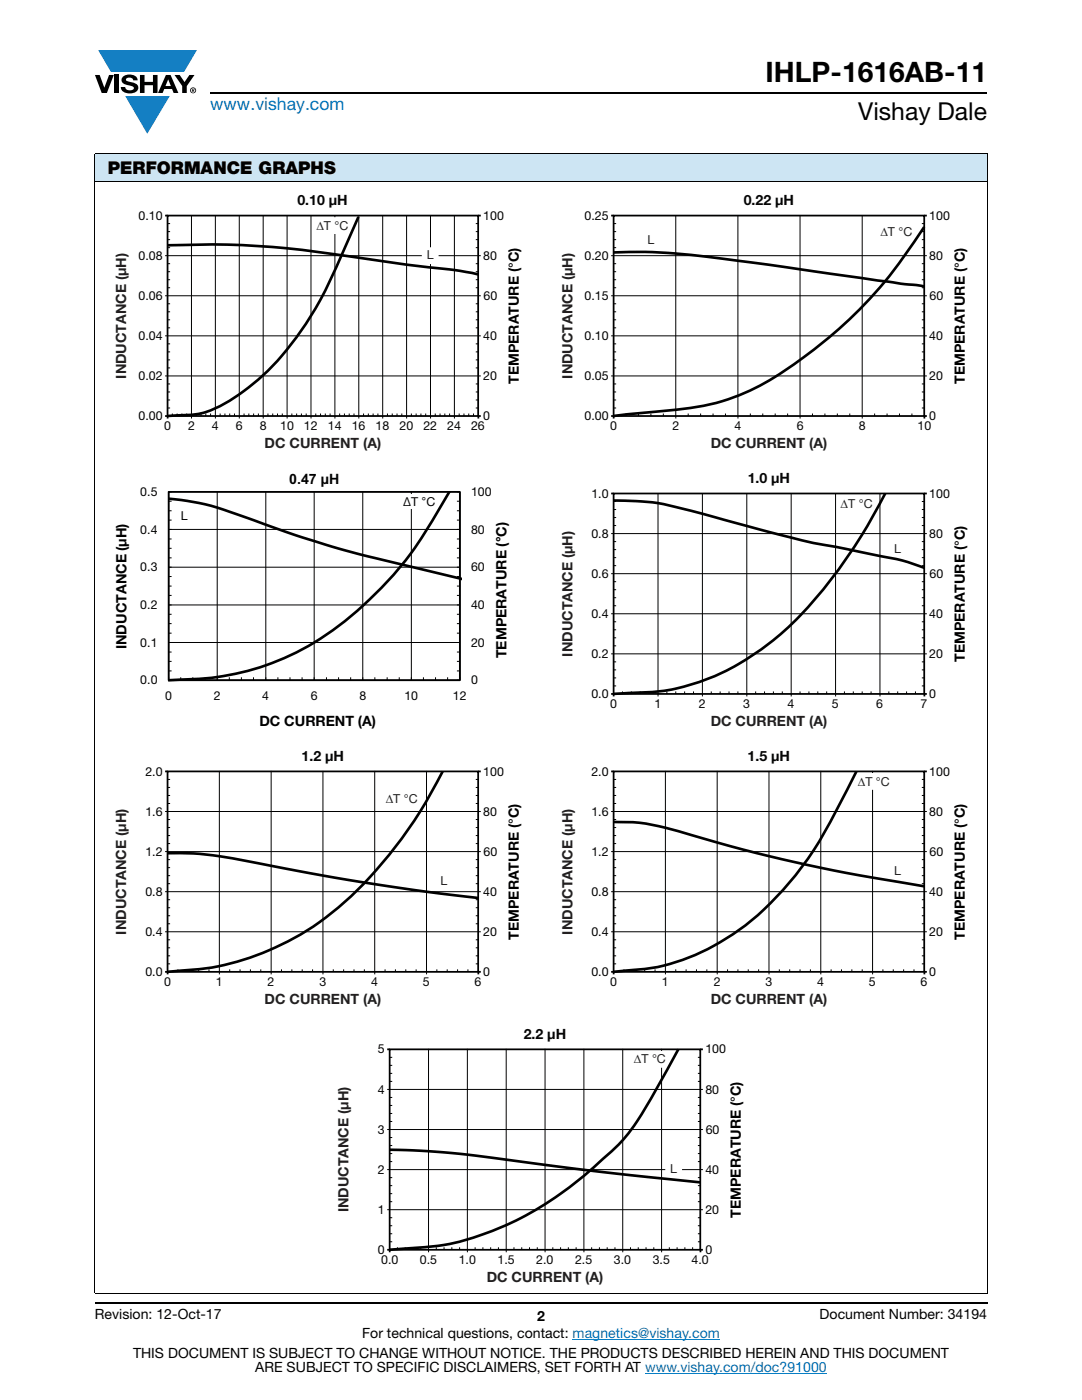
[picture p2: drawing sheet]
<svg xmlns="http://www.w3.org/2000/svg" width="216mm" height="279mm" viewBox="0 0 216 279" stroke-linecap="round" stroke-linejoin="round" font-family="sans-serif">
<g fill="#147fc3">
<path d="M19.6 10h19.7l-2.6 4.3h-1.1h-13.5z"/>
<path d="M25 19.2h8.9l-4.5 7.5z"/>
</g>
<g fill="#000">
<path d="M18.9 15h1l.9 2.5 1-2.5h.9l-1.4 3.6h-1zM22.9 15h.9v3.6h-.9zM24.6 15.3a2.1 2.1 0 0 1 2.8 .3l.1 .4h-.9a.79 .79 0 0 0-.7-.5 .79 .79 0 0 0-.8 .4l.3 .3 1 .2a1.08 1.08 0 0 1 1.2 1 1.08 1.08 0 0 1-1.1 1.2 1.73 1.73 0 0 1-2.4-1.2h.9a.96 .96 0 0 0 .8 .6 .96 .96 0 0 0 .9-.4 1.31 1.31 0 0 0-1.2-.6 1.03 1.03 0 0 1-1.1-.6 1.03 1.03 0 0 1 .2-1.1zM27.9 15h.9v1.3h1.7v-1.3h.9v3.6h-.9v-1.6h-1.7v1.6h-.9zM34.8 15h1.1l.9 1.4 1-1.4h1l-1.5 2.2v1.4h-.9v-1.4z"/>
<path d="M33.6 15.9l.5 1.3h-1.1zM33.1 15l-1.6 3.6h1l.3-.8h1.5l.3 .8h1l-1.6-3.6z"/>
<path d="M38.4 17.8h.2v.2h-.2zM38.3 17.7v.7h.1v-.3l.4 .3-.2-.3 .2-.2-.1-.2z"/>
<path d="M38.1 18a.46 .46 0 0 1 .9 0 .46 .46 0 0 1-.9 0zM37.9 18a.6 .6 0 0 0 1.2 0 .6 .6 0 0 0-1.2 0z"/>
</g>
<path d="M42 18.6h155M18.9 260h178.1" fill="none" stroke="#000" stroke-width=".36"/>
<path d="M114.3 267.3h29.3M128.7 274h36.3" fill="none" stroke="#067ec4" stroke-width=".2"/>
<path d="M18.9 30.7h178.1v5.5h-178.1z" fill="#cde5f3"/>
<path d="M18.9 30.7h178.1M18.9 36.2h178.1M18.9 30.8v227.2M197 30.8v227.2M18.9 258.1h178.1" fill="none" stroke="#000" stroke-width=".2"/>
<path d="M22.9 38.6h81.2v51.5h-81.2z" fill="#fff"/>
<path d="M32.9 43h.5M33.4 43h62v40h-62zM95.4 43h.5M32.9 83h.5v.5M95.9 83h-.5v.5" fill="none" stroke="#000" stroke-width=".35"/>
<g fill="none" stroke="#000" stroke-width=".2">
<path d="M32.9 51h63M32.9 59h63M33.4 52.6h.5M33.4 54.2h.5M33.4 55.8h.5M33.4 57.4h.5M33.4 44.6h.5M33.4 46.2h.5M33.4 47.8h.5M33.4 49.4h.5M38.2 43v40.5M43 43v40"/>
<path d="M47.7 43l.1 40.5M52.5 43v40.5M57.3 43v40.5M62.1 43v40.5M66.8 43v40.5M71.6 43v40.5M76.4 43v40.5M81.1 43v40M85.9 43v40.5M90.7 43v40.5M94.9 52.6h.5M94.9 54.2h.5"/>
<path d="M94.9 55.8h.5M94.9 57.4h.5M94.9 44.6h.5M94.9 46.2h.5M94.9 47.8h.5M94.9 49.4h.5M32.9 67h63M32.9 75h63M33.4 60.6h.5M33.4 62.2h.5M33.4 63.8h.5M33.4 65.4h.5"/>
<path d="M33.4 68.6h.5M33.4 70.2h.5M33.4 71.8h.5M33.4 73.4h.5M33.4 76.6h.5M33.4 78.2h.5M33.4 79.8h.5M94.9 60.6h.5M94.9 62.2h.5M94.9 63.8h.5M94.9 65.4h.5M94.9 68.6h.5"/>
<path d="M94.9 70.2h.5M94.9 71.8h.5M94.9 73.4h.5M94.9 76.6h.5M94.9 78.2h.5M94.9 79.8h.5M33.4 81.4h.5M34.4 82.5v.5M35.3 82.5v.5M36.3 82.5v.5M37.2 82.5v.5M39.2 82.5v.5"/>
<path d="M40.1 82.5v.5M41.1 82.5v.5M42 82.5v.5M43 83v.5M43.9 82.5v.5M44.9 82.5v.5M45.8 82.5v.5M46.8 82.5v.5M48.7 82.5v.5M49.7 82.5v.5M50.6 82.5v.5M51.6 82.5v.5"/>
<path d="M53.5 82.5v.5M54.4 82.5v.5M55.4 82.5v.5M56.3 82.5v.5M58.2 82.5v.5M59.2 82.5v.5M60.1 82.5v.5M61.1 82.5v.5M63 82.5v.5M64 82.5v.5M64.9 82.5v.5M65.9 82.5v.5"/>
<path d="M67.8 82.5v.5M68.7 82.5v.5M69.7 82.5v.5M70.6 82.5v.5M72.5 82.5v.5M73.5 82.5v.5M74.5 82.5v.5M75.4 82.5v.5M77.3 82.5v.5M78.3 82.5v.5M79.2 82.5v.5M80.2 82.5v.5"/>
<path d="M81.1 83v.5M82.1 82.5v.5M83 82.5v.5M84 82.5v.5M84.9 82.5v.5M86.9 82.5v.5M87.8 82.5v.5M88.8 82.5v.5M89.7 82.5v.5M91.6 82.5v.5M92.6 82.5v.5M93.5 82.5v.5"/>
<path d="M94.5 82.5v.5M94.9 81.4h.5"/>
</g>
<path d="M62.6 43.5h7.5v3h-7.5z" fill="#fff"/>
<path d="M62.6 43.5h7.5v3h-7.5z" fill="none" stroke="#fff" stroke-width=".35"/>
<path d="M84.3 49.5h3v3h-3z" fill="#fff"/>
<path d="M84.3 49.5h3v3h-3z" fill="none" stroke="#fff" stroke-width=".35"/>
<path d="M33.4 49a177.9 177.9 0 0 1 38 2.4l9.7 1.4 9.5 1.1 4.8 .9M71.5 43.3l-3 6.8a75 75 0 0 1-10.9 19.3 41.8 41.8 0 0 1-15.7 12.5 20.5 20.5 0 0 1-7.6 1.1h-.9" fill="none" stroke="#000" stroke-width=".53"/>
<path d="M111.9 38.6h81.2v51.5h-81.2z" fill="#fff"/>
<path d="M122.4 43h62v40h-62z" fill="none" stroke="#000" stroke-width=".35"/>
<path d="M122.4 51h62M122.4 59h62M134.8 43v40M122.4 67h62M122.4 75h62" fill="none" stroke="#000" stroke-width=".2"/>
<path d="M175.1 44.7h7.5v3h-7.5z" fill="#fff"/>
<path d="M175.1 44.7h7.5v3h-7.5z" fill="none" stroke="#fff" stroke-width=".35"/>
<path d="M128.4 46.5h3v3h-3z" fill="#fff"/>
<path d="M128.4 46.5h3v3h-3z" fill="none" stroke="#fff" stroke-width=".35"/>
<g fill="none" stroke="#000" stroke-width=".2">
<path d="M121.9 51h.5M121.9 59h.5M122.4 52.6h.5M122.4 54.2h.5M122.4 55.8h.5M122.4 57.4h.5M122.4 44.6h.5M122.4 46.2h.5M122.4 47.8h.5M122.4 49.4h.5M147.2 43v40.5M159.6 43v40.5"/>
<path d="M172 43v40.5M183.9 52.6h.5M183.9 54.2h.5M183.9 55.8h.5M183.9 57.4h.5M183.9 44.6h.5M183.9 46.2h.5M183.9 47.8h.5M183.9 49.4h.5M184.4 51h.5M184.4 59h.5M121.9 75h.5"/>
<path d="M121.9 67h.5M122.4 60.6h.5M122.4 62.2h.5M122.4 63.8h.5M122.4 65.4h.5M122.4 68.6h.5M122.4 70.2h.5M122.4 71.8h.5M122.4 73.4h.5M122.4 76.6h.5M122.4 78.2h.5M122.4 79.8h.5"/>
<path d="M183.9 60.6h.5M183.9 62.2h.5M183.9 63.8h.5M183.9 65.4h.5M183.9 68.6h.5M183.9 70.2h.5M183.9 71.8h.5M183.9 73.4h.5M183.9 76.6h.5M183.9 78.2h.5M183.9 79.8h.5M184.4 75h.5"/>
<path d="M184.4 67h.5M122.4 81.4h.5M124.9 82.5v.5M127.4 82.5v.5M129.9 82.5v.5M132.4 82.5v.5M134.8 83v.5M137.3 82.5v.5M139.8 82.5v.5M142.3 82.5v.5M144.8 82.5v.5M149.7 82.5v.5"/>
<path d="M152.2 82.5v.5M154.7 82.5v.5M157.2 82.5v.5M162.1 82.5v.5M164.6 82.5v.5M167.1 82.5v.5M169.6 82.5v.5M174.5 82.5v.5M177 82.5v.5M179.5 82.5v.5M182 82.5v.5M183.9 81.4h.5"/>
</g>
<path d="M121.9 43h.5M184.4 43h.5M121.9 83h.5v.5M184.4 83h.5M184.4 83v.5" fill="none" stroke="#000" stroke-width=".35"/>
<path d="M122.4 50.4a135.1 135.1 0 0 1 26.4 1.8l26.3 3.8 9.3 1.2M184.4 45.3a90.6 90.6 0 0 1-33.6 32.1 44.3 44.3 0 0 1-17.9 4.6l-10.5 1" fill="none" stroke="#000" stroke-width=".53"/>
<path d="M22.9 94.2h83.4v51.4h-83.4z" fill="#fff"/>
<g fill="none" stroke="#000" stroke-width=".2">
<path d="M33.7 98.2h58.1v37.6h-58.1zM43.3 98.2v37.6M53 98.2v37.6M62.7 98.2v37.6M72.4 98.2v37.6M82.1 98.2v37.6M33.7 118.8h.5M33.7 117h.5M33.7 115.1h.5M33.7 111.3h.5M33.7 109.4h.5M33.7 107.6h.5"/>
<path d="M33.7 103.8h.5M33.7 101.9h.5M33.7 100h.5M91.2 118.8h.6M91.2 117h.6M91.2 115.1h.6M91.2 111.3h.6M91.2 109.4h.6M91.2 107.6h.6M91.2 103.8h.6M91.2 101.9h.6M91.2 100h.6"/>
<path d="M91.8 113.2h-58.1M91.8 105.7h-58.1M33.7 133.9h.5M33.7 132h.5M33.7 130.1h.5M33.7 126.4h.5M33.7 124.5h.5M33.7 122.6h.5M36.1 135.2v.6M38.5 135.2v.6M40.9 135.2v.6M45.8 135.2v.6"/>
<path d="M48.2 135.2v.6M50.6 135.2v.6M55.5 135.2v.6M57.9 135.2v.6M60.3 135.2v.6M65.1 135.2v.6M67.6 135.2v.6M70 135.2v.6M74.8 135.2v.6M77.3 135.2v.6M79.7 135.2v.6M84.5 135.2v.6"/>
<path d="M86.9 135.2v.6M89.3 135.2v.6M91.2 133.9h.6M91.2 132h.6M91.2 130.1h.6M91.2 126.4h.6M91.2 124.5h.6M91.2 122.6h.6M91.8 128.2h-58.1M91.8 120.7h-58.1"/>
</g>
<path d="M33.7 98.2h58.1v37.6h-58.1z" fill="none" stroke="#000" stroke-width=".35"/>
<path d="M33.7 99.5l1.4 .2a50.7 50.7 0 0 1 14 3.6l9.7 3.5 8.7 2.7 5.4 1.4 19.1 4.6M89.7 98.1l-1.6 2.8a72.2 72.2 0 0 1-28.2 28.9 53.2 53.2 0 0 1-25.3 5.9l-.9 .1" fill="none" stroke="#000" stroke-width=".53"/>
<g fill="#fff">
<path d="M36.1 101.3h1.3v2.9h-1.3z"/>
<path d="M80.4 98.6h6.6v2.9h-6.6z"/>
<path d="M111.9 94.1h81.2v51.5h-81.2z"/>
</g>
<path d="M122.4 98.5h62v40h-62z" fill="none" stroke="#000" stroke-width=".35"/>
<path d="M131.3 98.5v40M175.6 98.5v40M122.4 106.5h62M122.4 114.5h62M122.4 122.5h62M122.4 130.5h62" fill="none" stroke="#000" stroke-width=".2"/>
<path d="M167.2 99h7.5v3h-7.5z" fill="#fff"/>
<path d="M167.2 99h7.5v3h-7.5z" fill="none" stroke="#fff" stroke-width=".35"/>
<path d="M177.6 108.2h3v3h-3z" fill="#fff"/>
<path d="M177.6 108.2h3v3h-3z" fill="none" stroke="#fff" stroke-width=".35"/>
<g fill="none" stroke="#000" stroke-width=".2">
<path d="M140.2 98.5v40.5M149 98.5v40.5M157.9 98.5v40.5M166.7 98.5v40.5M121.9 106.5h.5M121.9 114.5h.5M122.4 116.1h.5M122.4 117.7h.5M122.4 119.3h.5M122.4 108.1h.5M122.4 109.7h.5M122.4 111.3h.5"/>
<path d="M122.4 112.9h.5M122.4 100.1h.5M122.4 101.7h.5M122.4 103.3h.5M122.4 104.9h.5M183.9 116.1h.5M183.9 117.7h.5M183.9 119.3h.5M183.9 108.1h.5M183.9 109.7h.5M183.9 111.3h.5M183.9 112.9h.5"/>
<path d="M183.9 100.1h.5M183.9 101.7h.5M183.9 103.3h.5M183.9 104.9h.5M184.4 106.5h.5M184.4 114.5h.5M121.9 130.5h.5M121.9 122.5h.5M122.4 120.9h.5M122.4 124.1h.5M122.4 125.7h.5M122.4 127.3h.5"/>
<path d="M122.4 128.9h.5M122.4 132.1h.5M122.4 133.7h.5M122.4 135.3h.5M122.4 136.9h.5M124.2 138v.5M126 138v.5M127.8 138v.5M129.5 138v.5M131.3 138.5v.5M133.1 138v.5M134.8 138v.5"/>
<path d="M136.6 138v.5M138.4 138v.5M141.9 138v.5M143.7 138v.5M145.5 138v.5M147.2 138v.5M150.8 138v.5M152.6 138v.5M154.3 138v.5M156.1 138v.5M159.6 138v.5M161.4 138v.5"/>
<path d="M163.2 138v.5M165 138v.5M168.5 138v.5M170.3 138v.5M172 138v.5M173.8 138v.5M175.6 138.5v.5M177.4 138v.5M179.1 138v.5M180.9 138v.5M182.7 138v.5M183.9 120.9h.5"/>
<path d="M183.9 124.1h.5M183.9 125.7h.5M183.9 127.3h.5M183.9 128.9h.5M183.9 132.1h.5M183.9 133.7h.5M183.9 135.3h.5M183.9 136.9h.5M184.4 130.5h.5M184.4 122.5h.5"/>
</g>
<path d="M121.9 98.5h.5M184.4 98.5h.5M121.9 138.5h.5v.5M184.4 138.5h.5M184.4 138.5v.5" fill="none" stroke="#000" stroke-width=".35"/>
<path d="M122.4 99.9a47.8 47.8 0 0 1 15.9 2.1l17.7 4.8a104.1 104.1 0 0 0 12.6 2.7l3.8 .8a63.8 63.8 0 0 1 12 3M176.6 98.5a100.4 100.4 0 0 1-20 27.4 46.5 46.5 0 0 1-25.1 12.1l-9.1 .5" fill="none" stroke="#000" stroke-width=".53"/>
<path d="M22.9 149.6h81.2v51.5h-81.2z" fill="#fff"/>
<path d="M33.4 154h62v40h-62z" fill="none" stroke="#000" stroke-width=".35"/>
<path d="M43.8 154v40M33.4 162h62M33.4 170h62M33.4 178h62M33.4 186h62" fill="none" stroke="#000" stroke-width=".2"/>
<path d="M87.1 174.4h3v3h-3z" fill="#fff"/>
<path d="M87.1 174.4h3v3h-3z" fill="none" stroke="#fff" stroke-width=".35"/>
<g fill="none" stroke="#000" stroke-width=".2">
<path d="M33.4 155.6h.5M33.4 157.2h.5M33.4 158.8h.5M54.1 154v40.5M64.4 154v40.5M74.8 154v40.5M85.1 154v40.5M94.9 155.6h.5M94.9 157.2h.5M94.9 158.8h.5M32.9 162h.5M32.9 170h.5"/>
<path d="M32.9 178h.5M33.4 171.6h.5M33.4 173.2h.5M33.4 174.8h.5M33.4 176.4h.5M33.4 179.6h.5M33.4 163.6h.5M33.4 165.2h.5M33.4 166.8h.5M33.4 168.4h.5M33.4 160.4h.5M94.9 171.6h.5"/>
<path d="M94.9 173.2h.5M94.9 174.8h.5M94.9 176.4h.5M94.9 179.6h.5M94.9 163.6h.5M94.9 165.2h.5M94.9 166.8h.5M94.9 168.4h.5M94.9 160.4h.5M95.4 162h.5M95.4 170h.5M95.4 178h.5"/>
<path d="M32.9 186h.5M33.4 181.2h.5M33.4 182.8h.5M33.4 184.4h.5M33.4 187.6h.5M33.4 189.2h.5M33.4 190.8h.5M33.4 192.4h.5M35.5 193.5v.5M37.6 193.5v.5M39.6 193.5v.5M41.7 193.5v.5"/>
<path d="M43.8 194v.5M45.8 193.5v.5M47.9 193.5v.5M50 193.5v.5M52 193.5v.5M56.2 193.5v.5M58.2 193.5v.5M60.3 193.5v.5M62.4 193.5v.5M66.5 193.5v.5M68.6 193.5v.5M70.6 193.5v.5"/>
<path d="M72.7 193.5v.5M76.8 193.5v.5M78.9 193.5v.5M81 193.5v.5M83 193.5v.5M87.2 193.5v.5M89.2 193.5v.5M91.3 193.5v.5M93.4 193.5v.5M94.9 182.8h.5M94.9 184.4h.5M94.9 187.6h.5"/>
<path d="M94.9 189.2h.5M94.9 190.8h.5M94.9 192.4h.5M94.9 181.2h.5M95.4 186h.5"/>
</g>
<path d="M32.9 154h.5M95.4 154h.5M32.9 194h.5v.5M95.9 194h-.5v.5" fill="none" stroke="#000" stroke-width=".35"/>
<path d="M76.4 157.9h7.5v3h-7.5z" fill="#fff"/>
<path d="M76.4 157.9h7.5v3h-7.5z" fill="none" stroke="#fff" stroke-width=".35"/>
<path d="M88.3 154a86.4 86.4 0 0 1-22.9 28.8 52.8 52.8 0 0 1-31 11l-1 .1M33.4 170.3a76.3 76.3 0 0 1 19.2 2.2l11.1 2.1 9.6 1.6 11.8 1.8 10.3 1.2" fill="none" stroke="#000" stroke-width=".53"/>
<path d="M111.9 149.6h81.2v51.5h-81.2z" fill="#fff"/>
<path d="M122.4 154h62v40h-62z" fill="none" stroke="#000" stroke-width=".35"/>
<path d="M132.8 154v40M122.4 162h62M122.4 170h62M122.4 178h62M122.4 186h62" fill="none" stroke="#000" stroke-width=".2"/>
<path d="M177.6 172.5h3v3h-3z" fill="#fff"/>
<path d="M177.6 172.5h3v3h-3z" fill="none" stroke="#fff" stroke-width=".35"/>
<g fill="none" stroke="#000" stroke-width=".2">
<path d="M122.4 155.6h.5M122.4 157.2h.5M122.4 158.8h.5M143.1 154v40.5M153.4 154v40.5M163.8 154v40.5M174.1 154v40.5M183.9 155.6h.5M183.9 157.2h.5M183.9 158.8h.5M121.9 162h.5M121.9 170h.5"/>
<path d="M121.9 178h.5M122.4 171.6h.5M122.4 173.2h.5M122.4 174.8h.5M122.4 176.4h.5M122.4 179.6h.5M122.4 163.6h.5M122.4 165.2h.5M122.4 166.8h.5M122.4 168.4h.5M122.4 160.4h.5M183.9 171.6h.5"/>
<path d="M183.9 173.2h.5M183.9 174.8h.5M183.9 176.4h.5M183.9 179.6h.5M183.9 163.6h.5M183.9 165.2h.5M183.9 166.8h.5M183.9 168.4h.5M183.9 160.4h.5M184.4 162h.5M184.4 170h.5M184.4 178h.5"/>
<path d="M121.9 186h.5M122.4 181.2h.5M122.4 182.8h.5M122.4 184.4h.5M122.4 187.6h.5M122.4 189.2h.5M122.4 190.8h.5M122.4 192.4h.5M124.5 193.5v.5M126.6 193.5v.5M128.6 193.5v.5M130.7 193.5v.5"/>
<path d="M132.8 194v.5M134.8 193.5v.5M136.9 193.5v.5M139 193.5v.5M141 193.5v.5M145.2 193.5v.5M147.2 193.5v.5M149.3 193.5v.5M151.4 193.5v.5M155.5 193.5v.5M157.6 193.5v.5M159.6 193.5v.5"/>
<path d="M161.7 193.5v.5M165.8 193.5v.5M167.9 193.5v.5M170 193.5v.5M172 193.5v.5M176.2 193.5v.5M178.2 193.5v.5M180.3 193.5v.5M182.4 193.5v.5M183.9 182.8h.5M183.9 184.4h.5M183.9 187.6h.5"/>
<path d="M183.9 189.2h.5M183.9 190.8h.5M183.9 192.4h.5M183.9 181.2h.5M184.4 186h.5"/>
</g>
<path d="M121.9 154h.5M184.4 154h.5M121.9 194h.5v.5M184.4 194h.5M184.4 194v.5" fill="none" stroke="#000" stroke-width=".35"/>
<path d="M170.6 154.5h7.5v3h-7.5z" fill="#fff"/>
<path d="M170.6 154.4h7.5v3h-7.5z" fill="none" stroke="#fff" stroke-width=".35"/>
<path d="M170.9 154l-3.1 6a71.2 71.2 0 0 1-14.5 20.7 45 45 0 0 1-23.8 12.6l-7.1 .7M122.4 164a42.6 42.6 0 0 1 15.5 2.6l11.1 3.1 11.1 2.7 9.6 2 14.7 2.5" fill="none" stroke="#000" stroke-width=".53"/>
<path d="M67.2 205h81.3v51.5h-81.3z" fill="#fff"/>
<path d="M77.3 209.4h.5M77.8 209.4h61.9v40h-61.9zM139.8 209.4h.5M77.3 249.4h.5v.5M140.3 249.4h-.5v.5" fill="none" stroke="#000" stroke-width=".35"/>
<g fill="none" stroke="#000" stroke-width=".2">
<path d="M77.3 217.4h63M77.8 219h.5M77.8 211h.5M77.8 212.6h.5M77.8 214.2h.5M77.8 215.8h.5M85.5 209.4v40.5M93.3 209.4v40M101 209.4v40.5M108.8 209.4v40.5M116.5 209.4v40.5M124.3 209.4v40.5"/>
<path d="M132 209.4v40.5M139.3 219h.5M139.3 211h.5M139.3 212.6h.5M139.3 214.2h.5M139.3 215.8h.5M77.3 225.4h63M77.3 233.4h63M77.8 227h.5M77.8 228.6h.5M77.8 230.2h.5M77.8 231.8h.5"/>
<path d="M77.8 235h.5M77.8 236.6h.5M77.8 238.2h.5M77.8 239.8h.5M77.8 220.6h.5M77.8 222.2h.5M77.8 223.8h.5M139.3 227h.5M139.3 228.6h.5M139.3 230.2h.5M139.3 231.8h.5M139.3 235h.5"/>
<path d="M139.3 236.6h.5M139.3 238.2h.5M139.3 239.8h.5M139.3 220.6h.5M139.3 222.2h.5M139.3 223.8h.5M77.3 241.4h63M77.8 243h.5M77.8 244.6h.5M77.8 246.2h.5M77.8 247.8h.5M79.3 248.9v.5"/>
<path d="M80.9 248.9v.5M82.4 248.9v.5M84 248.9v.5M87.1 248.9v.5M88.6 248.9v.5M90.2 248.9v.5M91.7 248.9v.5M93.3 249.4v.5M94.8 248.9v.5M96.4 248.9v.5M97.9 248.9v.5M99.5 248.9v.5"/>
<path d="M102.6 248.9v.5M104.1 248.9v.5M105.7 248.9v.5M107.2 248.9v.5M110.3 248.9v.5M111.9 248.9v.5M113.4 248.9v.5M115 248.9v.5M118.1 248.9v.5M119.6 248.9v.5M121.2 248.9v.5M122.7 248.9v.5"/>
<path d="M125.8 248.9v.5M127.4 248.9v.5M128.9 248.9v.5M130.5 248.9v.5M133.6 248.9v.5M135.1 248.9v.5M136.7 248.9v.5M138.2 248.9v.5M139.3 243h.5M139.3 244.6h.5M139.3 246.2h.5M139.3 247.8h.5"/>
</g>
<path d="M125.9 209.9h7.5v3h-7.5z" fill="#fff"/>
<path d="M125.9 209.9h7.5v3h-7.5z" fill="none" stroke="#fff" stroke-width=".35"/>
<path d="M132.9 231.9h3v3h-3z" fill="#fff"/>
<path d="M132.9 231.9h3v3h-3z" fill="none" stroke="#fff" stroke-width=".35"/>
<path d="M135.4 209.4l-4.8 8.6a45.2 45.2 0 0 1-8.6 11.8 79.2 79.2 0 0 1-18.9 13.7 51.3 51.3 0 0 1-23.1 5.7l-2.2 .2M77.8 229.5l6.7 .2 7.7 .6 26.4 3.4 21.2 2.3" fill="none" stroke="#000" stroke-width=".53"/>
<text font-size="5.6" x="152.8" y="16.4">IHLP-1616AB-11</text>
<text font-size="4.9" x="171.3" y="24">Vishay Dale</text>
<text font-size="3.5" fill="#067ec4" x="42" y="21.9">www.vishay.com</text>
<text font-size="3.5" x="21.5" y="34.8">PERFORMANCE GRAPHS</text>
<g font-size="2.8" fill="#050504">
<text x="59.3" y="41">0.10 μH</text>
<text x="148.4" y="41">0.22 μH</text>
<text x="149.2" y="96.4">1.0 μH</text>
<text x="60.2" y="151.9">1.2 μH</text>
<text x="149.2" y="151.9">1.5 μH</text>
<text x="104.5" y="207.4">2.2 μH</text>
</g>
<g font-size="2.8" fill="#231f20">
<text x="25.2" y="75.6" transform="rotate(-90 25.2 75.6)">INDUCTANCE (μH)</text>
<text x="114.2" y="75.6" transform="rotate(-90 114.2 75.6)">INDUCTANCE (μH)</text>
<text x="52.8" y="89.5">DC CURRENT (A)</text>
<text x="141.8" y="89.5">DC CURRENT (A)</text>
<text x="114.2" y="131" transform="rotate(-90 114.2 131)">INDUCTANCE (μH)</text>
<text x="141.8" y="145">DC CURRENT (A)</text>
<text x="25.2" y="186.5" transform="rotate(-90 25.2 186.5)">INDUCTANCE (μH)</text>
<text x="114.2" y="186.5" transform="rotate(-90 114.2 186.5)">INDUCTANCE (μH)</text>
<text x="52.8" y="200.4">DC CURRENT (A)</text>
<text x="141.8" y="200.4">DC CURRENT (A)</text>
<text x="69.5" y="242" transform="rotate(-90 69.5 242)">INDUCTANCE (μH)</text>
<text x="97.1" y="255.9">DC CURRENT (A)</text>
</g>
<g font-size="2.8">
<text x="103.5" y="76.6" transform="rotate(-90 103.5 76.6)">TEMPERATURE (°C)</text>
<text x="192.5" y="76.6" transform="rotate(-90 192.5 76.6)">TEMPERATURE (°C)</text>
<text x="57.7" y="96.6">0.47 µH</text>
<text x="25.2" y="129.6" transform="rotate(-90 25.2 129.6)">INDUCTANCE (μH)</text>
<text x="101" y="131.4" transform="rotate(-90 101 131.4)">TEMPERATURE (°C)</text>
<text x="192.5" y="132.1" transform="rotate(-90 192.5 132.1)">TEMPERATURE (°C)</text>
<text x="51.8" y="145">DC CURRENT (A)</text>
<text x="103.5" y="187.5" transform="rotate(-90 103.5 187.5)">TEMPERATURE (°C)</text>
<text x="192.5" y="187.5" transform="rotate(-90 192.5 187.5)">TEMPERATURE (°C)</text>
<text x="147.9" y="243" transform="rotate(-90 147.9 243)">TEMPERATURE (°C)</text>
<text x="18.9" y="263.3">Revision: 12-Oct-17</text>
<text x="107.2" y="263.6">2</text>
<text x="163.6" y="263.3">Document Number: 34194</text>
<text x="72.3" y="267.1">For technical questions, contact: magnetics@vishay.com</text>
<text x="26.5" y="271">THIS DOCUMENT IS SUBJECT TO CHANGE WITHOUT NOTICE. THE PRODUCTS DESCRIBED HEREIN AND THIS DOCUMENT</text>
<text x="50.9" y="273.8">ARE SUBJECT TO SPECIFIC DISCLAIMERS, SET FORTH AT www.vishay.com/doc?91000</text>
</g>
<g font-size="2.5">
<text x="27.6" y="43.8">0.10</text>
<text x="96.4" y="43.8">100</text>
<text x="116.6" y="43.8">0.25</text>
<text x="185.4" y="43.8">100</text>
<text x="27.6" y="51.9">0.08</text>
<text x="96.4" y="51.9">80</text>
<text x="116.6" y="51.9">0.20</text>
<text x="185.4" y="51.9">80</text>
<text x="27.6" y="59.9">0.06</text>
<text x="96.5" y="59.9">60</text>
<text x="116.6" y="59.9">0.15</text>
<text x="185.5" y="59.9">60</text>
<text x="27.6" y="67.9">0.04</text>
<text x="96.4" y="67.9">40</text>
<text x="116.6" y="67.9">0.10</text>
<text x="185.4" y="67.9">40</text>
<text x="27.6" y="75.9">0.02</text>
<text x="96.4" y="75.9">20</text>
<text x="116.6" y="75.9">0.05</text>
<text x="185.4" y="75.9">20</text>
<text x="27.6" y="83.9">0.00</text>
<text x="96.4" y="83.9">0</text>
<text x="116.6" y="83.9">0.00</text>
<text x="185.4" y="83.9">0</text>
<text x="28" y="99">0.5</text>
<text x="80.4" y="100.9">ΔT °C</text>
<text x="94" y="99">100</text>
<text x="118" y="99.3">1.0</text>
<text x="185.4" y="99.3">100</text>
<text x="28" y="106.5">0.4</text>
<text x="36.1" y="103.7">L</text>
<text x="94" y="106.5">80</text>
<text x="118" y="107.3">0.8</text>
<text x="185.4" y="107.3">80</text>
<text x="28" y="114">0.3</text>
<text x="94" y="114">60</text>
<text x="118" y="115.3">0.6</text>
<text x="185.5" y="115.3">60</text>
<text x="28" y="121.6">0.2</text>
<text x="94" y="121.5">40</text>
<text x="118" y="123.3">0.4</text>
<text x="185.4" y="123.3">40</text>
<text x="28" y="129.1">0.1</text>
<text x="94" y="129.1">20</text>
<text x="118" y="131.4">0.2</text>
<text x="185.4" y="131.4">20</text>
<text x="28" y="136.6">0.0</text>
<text x="94" y="136.6">0</text>
<text x="33" y="139.7">0</text>
<text x="42.7" y="139.7">2</text>
<text x="52.3" y="139.7">4</text>
<text x="62" y="139.7">6</text>
<text x="71.7" y="139.7">8</text>
<text x="80.7" y="139.7">10</text>
<text x="90.4" y="139.7">12</text>
<text x="118" y="139.4">0.0</text>
<text x="185.4" y="139.4">0</text>
<text x="29" y="154.8">2.0</text>
<text x="96.4" y="154.8">100</text>
<text x="118" y="154.8">2.0</text>
<text x="185.4" y="154.8">100</text>
<text x="29" y="162.8">1.6</text>
<text x="96.4" y="162.8">80</text>
<text x="118" y="162.8">1.6</text>
<text x="185.4" y="162.8">80</text>
<text x="29" y="170.8">1.2</text>
<text x="96.5" y="170.8">60</text>
<text x="118" y="170.8">1.2</text>
<text x="185.5" y="170.8">60</text>
<text x="29" y="178.8">0.8</text>
<text x="96.4" y="178.8">40</text>
<text x="118" y="178.8">0.8</text>
<text x="185.4" y="178.8">40</text>
<text x="29" y="186.8">0.4</text>
<text x="96.4" y="186.8">20</text>
<text x="118" y="186.8">0.4</text>
<text x="185.4" y="186.8">20</text>
<text x="29" y="194.8">0.0</text>
<text x="96.4" y="194.8">0</text>
<text x="118" y="194.8">0.0</text>
<text x="185.4" y="194.8">0</text>
<text x="75.4" y="210.2">5</text>
<text x="140.7" y="210.2">100</text>
<text x="75.4" y="218.3">4</text>
<text x="140.7" y="218.3">80</text>
<text x="75.4" y="226.3">3</text>
<text x="140.8" y="226.3">60</text>
<text x="75.4" y="234.3">2</text>
<text x="140.7" y="234.3">40</text>
<text x="75.4" y="242.3">1</text>
<text x="140.7" y="242.3">20</text>
<text x="75.4" y="250.3">0</text>
<text x="140.7" y="250.3">0</text>
</g>
<g font-size="2.5" fill="#231f20">
<text x="63.1" y="45.8">ΔT °C</text>
<text x="175.7" y="47">ΔT °C</text>
<text x="85.2" y="51.8">L</text>
<text x="129.2" y="48.8">L</text>
<text x="167.7" y="101.3">ΔT °C</text>
<text x="178.4" y="110.4">L</text>
<text x="77" y="160.2">ΔT °C</text>
<text x="171.2" y="156.8">ΔT °C</text>
<text x="87.9" y="176.7">L</text>
<text x="178.4" y="174.7">L</text>
<text x="126.5" y="212.2">ΔT °C</text>
<text x="133.7" y="234.2">L</text>
</g>
<g font-size="2.5" fill="#050504">
<text x="32.8" y="85.9">0</text>
<text x="37.5" y="85.9">2</text>
<text x="42.3" y="85.9">4</text>
<text x="47.1" y="85.9">6</text>
<text x="51.8" y="85.9">8</text>
<text x="55.9" y="85.9">10</text>
<text x="60.7" y="85.9">12</text>
<text x="65.4" y="85.9">14</text>
<text x="70.2" y="85.9">16</text>
<text x="74.9" y="85.9">18</text>
<text x="79.7" y="85.9">20</text>
<text x="84.5" y="85.9">22</text>
<text x="89.2" y="85.9">24</text>
<text x="94" y="85.9">26</text>
<text x="121.8" y="85.9">0</text>
<text x="134.2" y="85.9">2</text>
<text x="146.6" y="85.9">4</text>
<text x="159" y="85.9">6</text>
<text x="171.4" y="85.9">8</text>
<text x="183.1" y="85.9">10</text>
<text x="121.8" y="141.3">0</text>
<text x="130.6" y="141.3">1</text>
<text x="139.5" y="141.3">2</text>
<text x="148.3" y="141.3">3</text>
<text x="157.2" y="141.3">4</text>
<text x="166" y="141.3">5</text>
<text x="174.8" y="141.3">6</text>
<text x="183.7" y="141.3">7</text>
<text x="32.8" y="196.8">0</text>
<text x="43.1" y="196.8">1</text>
<text x="53.4" y="196.8">2</text>
<text x="63.7" y="196.8">3</text>
<text x="74" y="196.8">4</text>
<text x="84.4" y="196.8">5</text>
<text x="94.7" y="196.8">6</text>
<text x="121.8" y="196.8">0</text>
<text x="132.1" y="196.8">1</text>
<text x="142.4" y="196.8">2</text>
<text x="152.7" y="196.8">3</text>
<text x="163" y="196.8">4</text>
<text x="173.4" y="196.8">5</text>
<text x="183.7" y="196.8">6</text>
<text x="76.1" y="252.3">0.0</text>
<text x="83.8" y="252.3">0.5</text>
<text x="91.5" y="252.3">1.0</text>
<text x="99.3" y="252.3">1.5</text>
<text x="107" y="252.3">2.0</text>
<text x="114.8" y="252.3">2.5</text>
<text x="122.5" y="252.3">3.0</text>
<text x="130.2" y="252.3">3.5</text>
<text x="138" y="252.3">4.0</text>
</g>
</svg>
